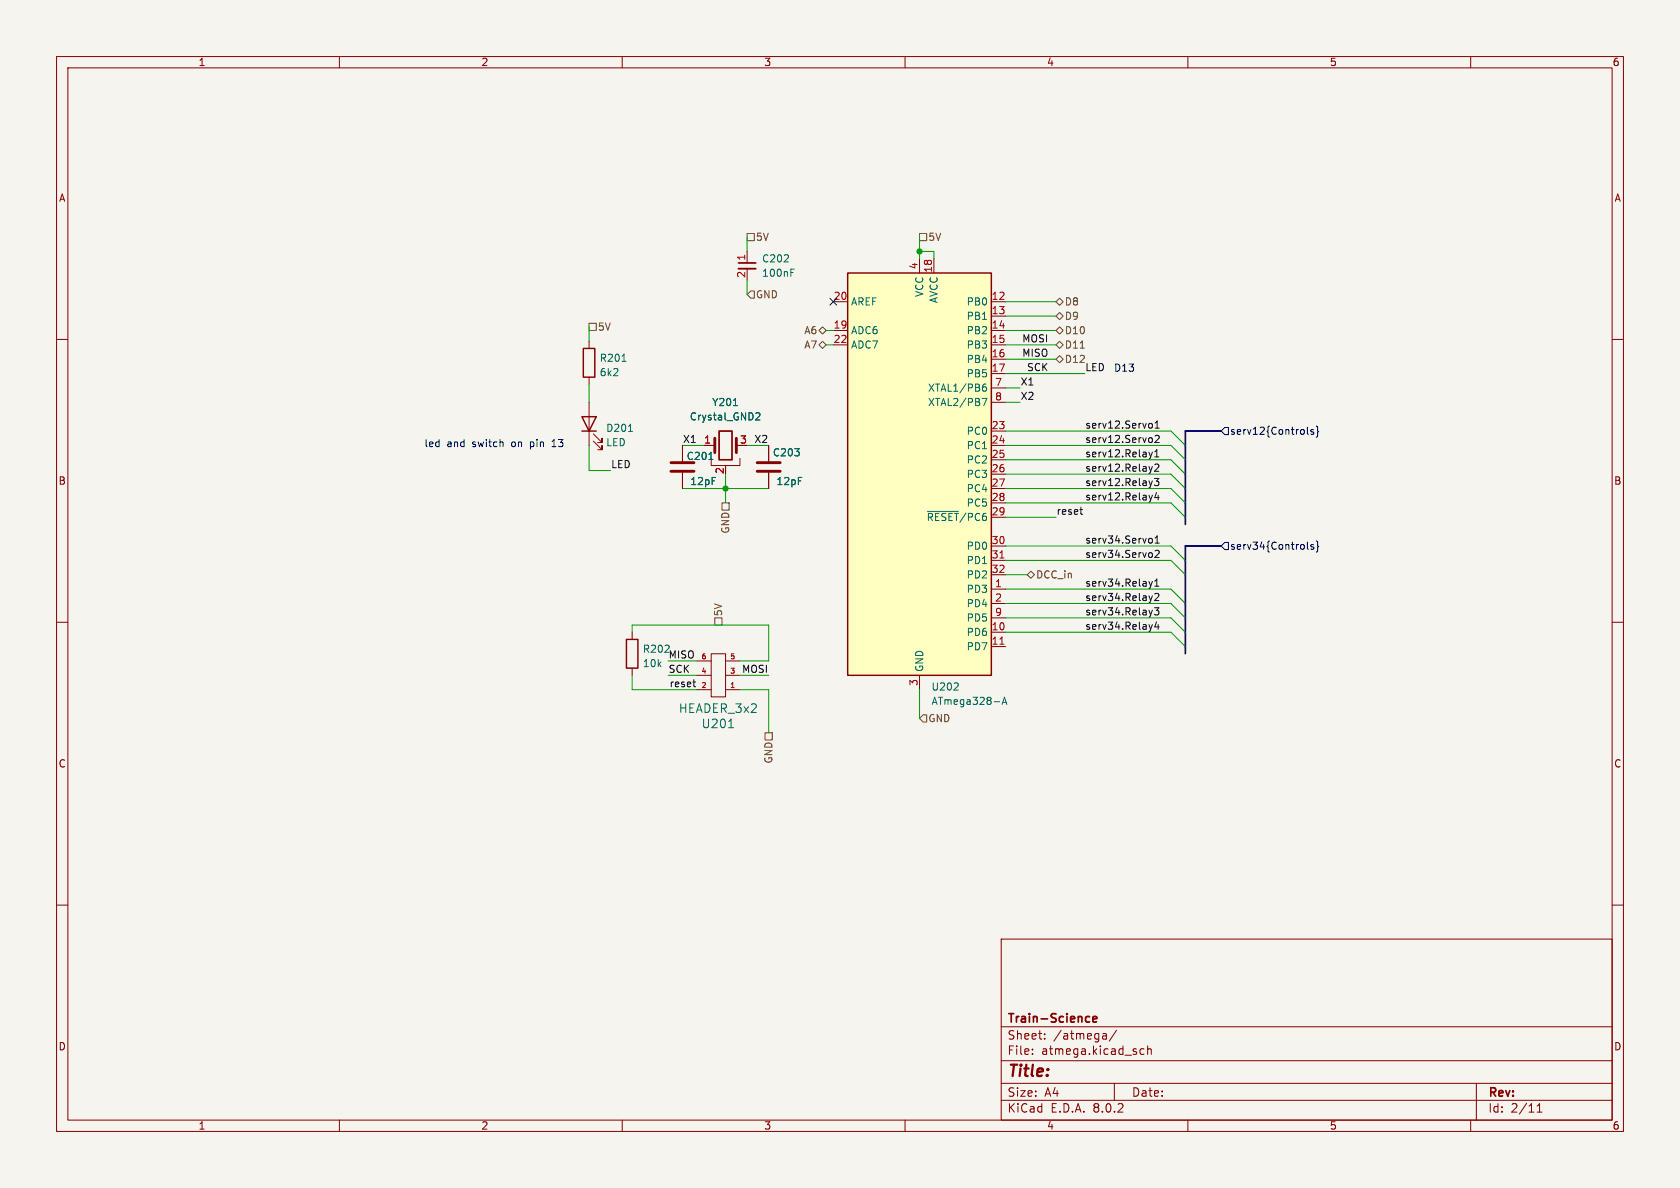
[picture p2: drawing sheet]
<svg xmlns="http://www.w3.org/2000/svg" width="297mm" height="210mm" viewBox="0 0 297 210" stroke-linecap="round" stroke-linejoin="round" font-family="sans-serif">
<path d="M0 0h297v210h-297z" fill="#f5f4ef" stroke="#f5f4ef" stroke-width=".18"/>
<g fill="none" stroke="#840000" stroke-width=".18">
<path d="M10 10h277v190h-277zM12 12h273v186h-273zM60 10v2M110 10v2M160 10v2M210 10v2M260 10v2M10 60h2M285 60h2M10 110h2M285 110h2M10 160h2"/>
<path d="M285 160h2M177 166h108v32h-108zM60 198v2M110 198v2M160 198v2M177 194.5h108M177 191.5h108M177 187.5h108M177 181.5h108M182.5 186.3v.1M182.5 185.5v.1M184.7 183.6v.1"/>
<path d="M184.7 182.8v.1M195.1 182.7l.4 .1 .1 .9M195.6 183.6l-.5 .1M195.6 183.1h-.5M197 191.5v3M197.4 182.1l-1.3 2M202.2 185.5l-.4-.1-.3 .3v.4l.2 .2h.5M202.9 185.5l.2-.1 .4 .1v.9M202.9 184.9v1.5M210 198v2M260 198v2M261 191.5v6.5"/>
<path d="M271.7 196.6h.9M271.7 195.5l.5-.4v1.5"/>
</g>
<path d="M192.2 179.7l.4 .1M192.6 180.6l-.4 .1M193.2 180.2l.7-.2-.1-.2-.4-.1-.2 .2 .1 .7h.5" fill="none" stroke="#840000" stroke-width=".3"/>
<path d="M149.9 48.3h25.4v71.1h-25.4z" fill="#ffffc2"/>
<path d="M149.9 48.3h25.4v71.1h-25.4zM102.9 73.7h2.5l-1.3 2.5zM102.9 76.2h2.5M103.1 61.6h2.1v5.1h-2.1zM110.7 113h2.1v5.1h-2.1z" fill="none" stroke="#840000" stroke-width=".25"/>
<g fill="none" stroke="#840000" stroke-width=".18">
<path d="M132.1 44.5v2M132.1 47.5v2M147.3 53.3h2.6M147.3 58.4h2.6M162.6 45.7v2.6M165.1 45.7v2.6M175.3 53.3h2.5M175.3 55.9h2.5M175.3 58.4h2.5M104.1 60.3v1.3M104.1 66.7v1.2M104.1 71.1v7.6"/>
<path d="M104.9 78l1.5 1.5v-.8v.8h-.7M104.9 76.7l1.5 1.5v-.7v.7h-.7M120.6 78.7v2.8M124.5 78.7h1.9M130.2 78.7h.6M135.9 78.7v2.8M147.3 61h2.6M175.3 61h2.5M175.3 63.5h2.5M175.3 66h2.5M175.3 76.2h2.5M175.3 78.7h2.5"/>
<path d="M175.3 68.6h2.5M175.3 71.1h2.5M120.6 83.6v2.8M125.7 81v1.3h5.1v-1.3M128.3 82.3v.3M135.9 83.6v2.8M175.3 81.3h2.5M175.3 83.8h2.5M175.3 86.4h2.5M175.3 88.9h2.5M175.3 91.4h2.5M175.3 96.5h2.5"/>
<path d="M175.3 99.1h2.5M111.8 111.8v1.2M111.8 118.1v1.3M123.2 119.4h2.5M123.2 116.8h2.5M125.7 115.6h2.6v7.6h-2.6zM128.3 119.4h2.5M128.3 116.8h2.5M162.6 119.4v2.5M175.3 104.1h2.5M175.3 111.8h2.5M175.3 114.3h2.5"/>
<path d="M175.3 106.7h2.5M175.3 101.6h2.5M175.3 109.2h2.5M123.2 121.9h2.5M128.3 121.9h2.5"/>
</g>
<path d="M176.8 98.6h.7M176.8 113.9h.7" fill="none" stroke="#a90000" stroke-width=".18"/>
<g fill="none" stroke="#006464" stroke-width=".18">
<path d="M139.8 48.2h.4M139.8 47.6h.6M110 63.9h.7M111.1 76.3h.7M129.7 71.7h.7M133.7 73h.4l.2 .3-.7 .9h.7M173.6 70.4h.9l-.6 1.3M173.7 68.5l.5-.1 .2 .2-.1 .5-.4 .1-.2-.2M174.3 67.9l-.4 .1-.2 .2M125.3 81.2h.8M164 90.4h5.4M128.8 128.6h.9"/>
<path d="M168.6 122h.8M169.3 120.8v.5M175.8 124h.9M177.1 124.5l.5-1.2 .4 1.2M177.3 124.2h.6"/>
</g>
<path d="M130.6 46.5h3M127.1 76.2h2.3v5.1h-2.3z" fill="none" stroke="#840000" stroke-width=".3"/>
<path d="M126.4 77.5v2.5M130.2 77.5v2.5M118.6 81.8h4.1M118.6 83.3h4.1M133.9 81.8h4M133.9 83.3h4" fill="none" stroke="#840000" stroke-width=".51"/>
<path d="M130.6 47.5h3" fill="none" stroke="#840000" stroke-width=".33"/>
<path d="M146.7 52.7l1.2 1.2M147.9 52.7l-1.2 1.2M215.9 76.2l.6-.6h.7v1.2h-.7zM231.1 75.5v1.1l.2 .2M232.2 76l-.3-.1-.2 .2 .1 .2 .4 .1v.3h-.5M232.7 75.3l.2 .2v.6l.2 .2-.2 .2v.6l-.2 .2M215.9 96.5l.6-.6h.7v1.3h-.7zM231.1 95.8v1.1l.2 .2M232.2 96.3h-.3l-.2 .1 .1 .2 .4 .1v.3h-.5M232.7 95.6l.2 .2v.6l.2 .2-.2 .2v.6l-.2 .2" fill="none" stroke="#000084" stroke-width=".18"/>
<g fill="none" stroke="#725600" stroke-width=".18">
<path d="M104.1 57.2h1.3v1.2h-1.3zM132.1 41.3h1.2v1.2h-1.2zM132.7 51.4h.6v1.3h-.6l-.6-.6zM144.8 58.4l.6-.6 .6 .6-.6 .7zM162.6 41.3h1.2v1.2h-1.2zM186.7 55.9l.6-.7 .7 .7-.7 .6zM186.7 58.4l.6-.6 .7 .6-.7 .7zM186.7 53.3l.6-.6 .7 .6-.7 .7zM144.8 61l.6-.7 .6 .7-.6 .6zM186.7 63.5l.6-.6 .7 .6-.7 .6zM186.7 61l.6-.7 .7 .7-.7 .6zM191 61.5h.7"/>
<path d="M127.6 88.9h1.3v1.3h-1.3zM126.4 109.2h1.2v1.3h-1.2zM181.6 101.6l.6-.6 .7 .6-.7 .6zM135.3 129.5h1.2v1.3h-1.2zM163.2 126.4h.6v1.2h-.6l-.6-.6z"/>
</g>
<g fill="none" stroke="#0f0f0f" stroke-width=".18">
<path d="M203.1 79.9l.3 .9M203.3 74.8l.3 .1 .1 .2v.5l-.4 .1M203.7 77.5v.6M203.7 79.9l-.3 .9M204.1 79.9l.4-.4v1.3M204.2 77.1l.5-.1 .2 .3-.8 .9h.8M204.2 74.8l.4-.4v1.3M204.2 75.7h.7M190.9 90.1h.5M191.1 90.9h.3M203.3 95.2h.3l.1 .2v.5l-.4 .1M203.4 80.8l-.1 .3"/>
<path d="M203.7 97.8v.6M203.7 85l-.3 .8M203.7 82.5l-.3 .8M203.7 87.5l-.3 .9M204.1 84.6h.8l-.5 .5 .4 .1v.5l-.2 .1-.5-.1M204.1 82.2l.5-.2 .3 .4-.8 .9h.8M204.1 80.8h.8M204.2 97.4l.5-.1 .2 .3-.8 .9h.8M204.2 96h.7M204.2 95.1l.4-.4v1.3M204.4 87.1l-.3 .9h.8M204.8 87.5v.9"/>
<path d="M203.1 102.8l.3 .8M203.4 103.6l-.1 .3M203.7 105.3l-.3 .9M203.7 110.4l-.3 .8M203.7 107.9l-.3 .8M203.7 102.8l-.3 .8M204.1 107.4h.8l-.5 .5 .4 .1v.6l-.2 .1-.5-.1M204.1 105l.5-.1 .3 .4-.8 .9h.8M204.1 102.7l.4-.3v1.2M204.1 103.6h.8M204.4 109.9l-.3 .9h.8M204.8 110.4v.8"/>
<path d="M122.5 120.6h.5M122.7 121.3l.3 .1"/>
</g>
<path d="M97.6 79h.7M97.8 77.9l-.2 .2" fill="none" stroke="#0000c2" stroke-width=".18"/>
<path d="M215.9 76.2h-6.4v16.5M215.9 96.5h-6.4v19.1" fill="none" stroke="#000084" stroke-width=".3"/>
<g fill="none" stroke="#009600" stroke-width=".18">
<path d="M104.1 57.8v2.5M132.1 41.9v2.6M132.1 49.5v2.6M146 58.4h1.3M162.6 41.9v3.8M162.6 44.5h2.5v1.2M177.8 55.9h8.9M177.8 58.4h8.9M177.8 53.3h8.9M104.1 67.9v3.2M104.1 78.7v4.5h3.8M120.6 78.7h3.9"/>
<path d="M132.1 78.7h3.8M146 61h1.3M177.8 71.1h2.5M177.8 68.6h2.5M177.8 63.5h8.9M177.8 76.2h29.2l2.5 2.5M177.8 78.7h29.2l2.5 2.6M177.8 61h8.9M177.8 66h14M120.6 86.4h15.3M128.3 83.8v5.1M177.8 86.4h29.2l2.5 2.5"/>
<path d="M177.8 83.8h29.2l2.5 2.6M177.8 81.3h29.2l2.5 2.5M177.8 88.9h29.2l2.5 2.5M177.8 96.5h29.2l2.5 2.6M177.8 91.4h8.9M177.8 99.1h29.2l2.5 2.5M111.8 119.4v2.5h11.4M111.8 111.8v-1.3h24.1v6.3h-5.1M118.1 116.8h5.1M118.1 119.4h5.1M130.8 119.4h5.1M177.8 106.7h29.2l2.5 2.5"/>
<path d="M177.8 101.6h3.8M177.8 111.8h29.2l2.5 2.5M177.8 109.2h29.2l2.5 2.6M177.8 104.1h29.2l2.5 2.6M130.8 121.9h5.1v7.6M162.6 121.9v5.1"/>
</g>
<g fill="#009600" stroke="#009600" stroke-width=".18">
<circle cx="162.6" cy="44.5" r=".46"/>
<circle cx="128.3" cy="86.4" r=".46"/>
</g>
<text font-size="2.8" fill="#840000" x="178" y="190.9">Title:</text>
<g font-size="2.1" fill="#006464">
<text x="119.9" y="126.2">HEADER_3x2</text>
<text x="123.9" y="128.9">U201</text>
</g>
<g font-size="2.1" fill="#840000">
<text x="178" y="184">Sheet:</text>
<text x="178" y="181.2">Train-Science</text>
<text x="186.2" y="184">/atmega/</text>
<text x="178" y="186.7">File:</text>
<text x="184.1" y="186.7">atmega.kicad_sch</text>
<text x="178" y="196.9">KiCad</text>
<text x="178" y="194.1">Size:</text>
<text x="184.7" y="194.1">A4</text>
<text x="185.7" y="196.9">E.D.A.</text>
<text x="193.3" y="196.9">8.0.2</text>
<text x="200" y="194.1">Date:</text>
<text x="263" y="194.3">Rev:</text>
<text x="263" y="196.9">Id:</text>
<text x="267.1" y="196.9">2/11</text>
</g>
<g font-size="1.8" fill="#840000">
<text x="35" y="11.9">1</text>
<text x="85" y="11.9">2</text>
<text x="135" y="11.9">3</text>
<text x="185" y="11.9">4</text>
<text x="235" y="11.9">5</text>
<text x="285" y="11.9">6</text>
<text x="10.3" y="35.9">A</text>
<text x="285.3" y="35.9">A</text>
<text x="10.3" y="85.9">B</text>
<text x="285.3" y="85.9">B</text>
<text x="10.3" y="135.9">C</text>
<text x="285.3" y="135.9">C</text>
<text x="10.3" y="185.9">D</text>
<text x="285.3" y="185.9">D</text>
<text x="35" y="199.9">1</text>
<text x="85" y="199.9">2</text>
<text x="135" y="199.9">3</text>
<text x="185" y="199.9">4</text>
<text x="235" y="199.9">5</text>
<text x="285" y="199.9">6</text>
</g>
<g font-size="1.8" fill="#a90000">
<text x="131.8" y="46.2" transform="rotate(-90 131.8 46.2)">1</text>
<text x="162.3" y="47.7" transform="rotate(-90 162.3 47.7)">4</text>
<text x="131.8" y="49.2" transform="rotate(-90 131.8 49.2)">2</text>
<text x="147.3" y="53.1">20</text>
<text x="164.8" y="48.3" transform="rotate(-90 164.8 48.3)">18</text>
<text x="175.2" y="53.1">12</text>
<text x="147.3" y="58.2">19</text>
<text x="175.2" y="55.6">13</text>
<text x="175.2" y="58.2">14</text>
<text x="147.3" y="60.7">22</text>
<text x="175.2" y="60.7">15</text>
<text x="175.2" y="63.2">16</text>
<text x="175.2" y="65.8">17</text>
<text x="175.8" y="68.3">7</text>
<text x="175.8" y="70.9">8</text>
<text x="175.2" y="75.9">23</text>
<text x="124.4" y="78.5">1</text>
<text x="128" y="83.9" transform="rotate(-90 128 83.9)">2</text>
<text x="130.7" y="78.5">3</text>
<text x="175.2" y="78.5">24</text>
<text x="175.2" y="81">25</text>
<text x="175.2" y="83.6">26</text>
<text x="175.2" y="86.1">27</text>
<text x="175.2" y="88.6">28</text>
<text x="175.2" y="91.2">29</text>
<text x="175.2" y="96.3">30</text>
<text x="175.2" y="98.8">31</text>
<text x="175.2" y="101.3">32</text>
<text x="175.8" y="103.9">1</text>
<text x="175.8" y="106.4">2</text>
<text x="175.2" y="111.5">10</text>
<text x="175.8" y="109">9</text>
<text x="175.2" y="114">11</text>
<text x="162.3" y="121.4" transform="rotate(-90 162.3 121.4)">3</text>
</g>
<g font-size="1.8" fill="#725600">
<text x="133.5" y="42.8">5V</text>
<text x="164" y="42.8">5V</text>
<text x="133.5" y="52.9">GND</text>
<text x="105.6" y="58.6">5V</text>
<text x="142.1" y="59.3">A6</text>
<text x="188.2" y="56.7">D9</text>
<text x="188.2" y="59.3">D10</text>
<text x="188.2" y="54.2">D8</text>
<text x="142.1" y="61.8">A7</text>
<text x="188.2" y="64.4">D12</text>
<text x="188.2" y="61.8">D11</text>
<text x="129.1" y="94.4" transform="rotate(-90 129.1 94.4)">GND</text>
<text x="183.1" y="102.5">DCC_in</text>
<text x="127.9" y="109" transform="rotate(-90 127.9 109)">5V</text>
<text x="164" y="127.9">GND</text>
<text x="136.8" y="135.1" transform="rotate(-90 136.8 135.1)">GND</text>
</g>
<g font-size="1.8" fill="#006464">
<text x="134.6" y="46.6">C202</text>
<text x="134.6" y="49.1">100nF</text>
<text x="163.4" y="52.6" transform="rotate(-90 163.4 52.6)">VCC</text>
<text x="166" y="53.7" transform="rotate(-90 166 53.7)">AVCC</text>
<text x="150.4" y="59.3">ADC6</text>
<text x="150.4" y="54.2">AREF</text>
<text x="170.8" y="54.2">PB0</text>
<text x="170.8" y="56.7">PB1</text>
<text x="170.8" y="59.3">PB2</text>
<text x="105.9" y="64.2">R201</text>
<text x="150.4" y="61.8">ADC7</text>
<text x="170.8" y="61.8">PB3</text>
<text x="170.8" y="64.4">PB4</text>
<text x="105.9" y="66.7">6k2</text>
<text x="125.8" y="72">Y201</text>
<text x="164" y="69.4">XTAL1/PB6</text>
<text x="164" y="72">XTAL2/PB7</text>
<text x="170.8" y="66.9">PB5</text>
<text x="107.1" y="76.5">D201</text>
<text x="121.8" y="74.5">Crystal_GND2</text>
<text x="170.8" y="77.1">PC0</text>
<text x="107.1" y="79.1">LED</text>
<text x="121.3" y="81.5">C201</text>
<text x="136.5" y="80.9">C203</text>
<text x="170.8" y="79.6">PC1</text>
<text x="170.8" y="82.1">PC2</text>
<text x="121.9" y="86">12pF</text>
<text x="137.2" y="86">12pF</text>
<text x="170.8" y="84.7">PC3</text>
<text x="170.8" y="87.2">PC4</text>
<text x="170.8" y="89.8">PC5</text>
<text x="163.7" y="92.3">~{RESET}/PC6</text>
<text x="170.8" y="97.4">PD0</text>
<text x="170.8" y="99.9">PD1</text>
<text x="170.8" y="105">PD3</text>
<text x="170.8" y="107.5">PD4</text>
<text x="170.8" y="102.5">PD2</text>
<text x="170.8" y="112.6">PD6</text>
<text x="170.8" y="110.1">PD5</text>
<text x="113.5" y="115.6">R202</text>
<text x="113.5" y="118.1">10k</text>
<text x="163.4" y="118.9" transform="rotate(-90 163.4 118.9)">GND</text>
<text x="170.8" y="115.2">PD7</text>
<text x="164.6" y="122.3">U202</text>
<text x="164.6" y="124.8">ATmega328-A</text>
</g>
<g font-size="1.8" fill="#0f0f0f">
<text x="180.6" y="63.2">MISO</text>
<text x="180.6" y="60.6">MOSI</text>
<text x="181.5" y="65.7">SCK</text>
<text x="191.8" y="65.7">LED</text>
<text x="180.3" y="68.2">X1</text>
<text x="180.3" y="70.8">X2</text>
<text x="191.8" y="75.9">serv12.Servo1</text>
<text x="107.9" y="82.8">LED</text>
<text x="120.6" y="78.4">X1</text>
<text x="133.3" y="78.4">X2</text>
<text x="191.8" y="78.4">serv12.Servo2</text>
<text x="191.8" y="83.5">serv12.Relay2</text>
<text x="191.8" y="80.9">serv12.Relay1</text>
<text x="191.8" y="86">serv12.Relay3</text>
<text x="191.8" y="88.6">serv12.Relay4</text>
<text x="186.7" y="91.1">reset</text>
<text x="191.8" y="98.7">serv34.Servo2</text>
<text x="191.8" y="96.2">serv34.Servo1</text>
<text x="191.8" y="106.3">serv34.Relay2</text>
<text x="191.8" y="103.8">serv34.Relay1</text>
<text x="191.8" y="111.4">serv34.Relay4</text>
<text x="191.8" y="108.9">serv34.Relay3</text>
<text x="118.1" y="116.5">MISO</text>
<text x="118.1" y="119">SCK</text>
<text x="131.1" y="119">MOSI</text>
<text x="118.3" y="121.6">reset</text>
</g>
<g font-size="1.8" fill="#0000c2">
<text x="196.8" y="65.8">D13</text>
<text x="74.9" y="79.1">led</text>
<text x="79" y="79.1">and</text>
<text x="83.6" y="79.1">switch</text>
<text x="90.7" y="79.1">on</text>
<text x="94.2" y="79.1">pin</text>
<text x="98.3" y="79.1">13</text>
</g>
<g font-size="1.8" fill="#000084">
<text x="217.4" y="77.1">serv12{Controls}</text>
<text x="217.4" y="97.4">serv34{Controls}</text>
</g>
<g font-size="1.2" fill="#a90000">
<text x="123.9" y="119.1">4</text>
<text x="123.9" y="116.6">6</text>
<text x="129" y="119.1">3</text>
<text x="129" y="116.6">5</text>
<text x="123.9" y="121.7">2</text>
<text x="129" y="121.7">1</text>
</g>
</svg>
